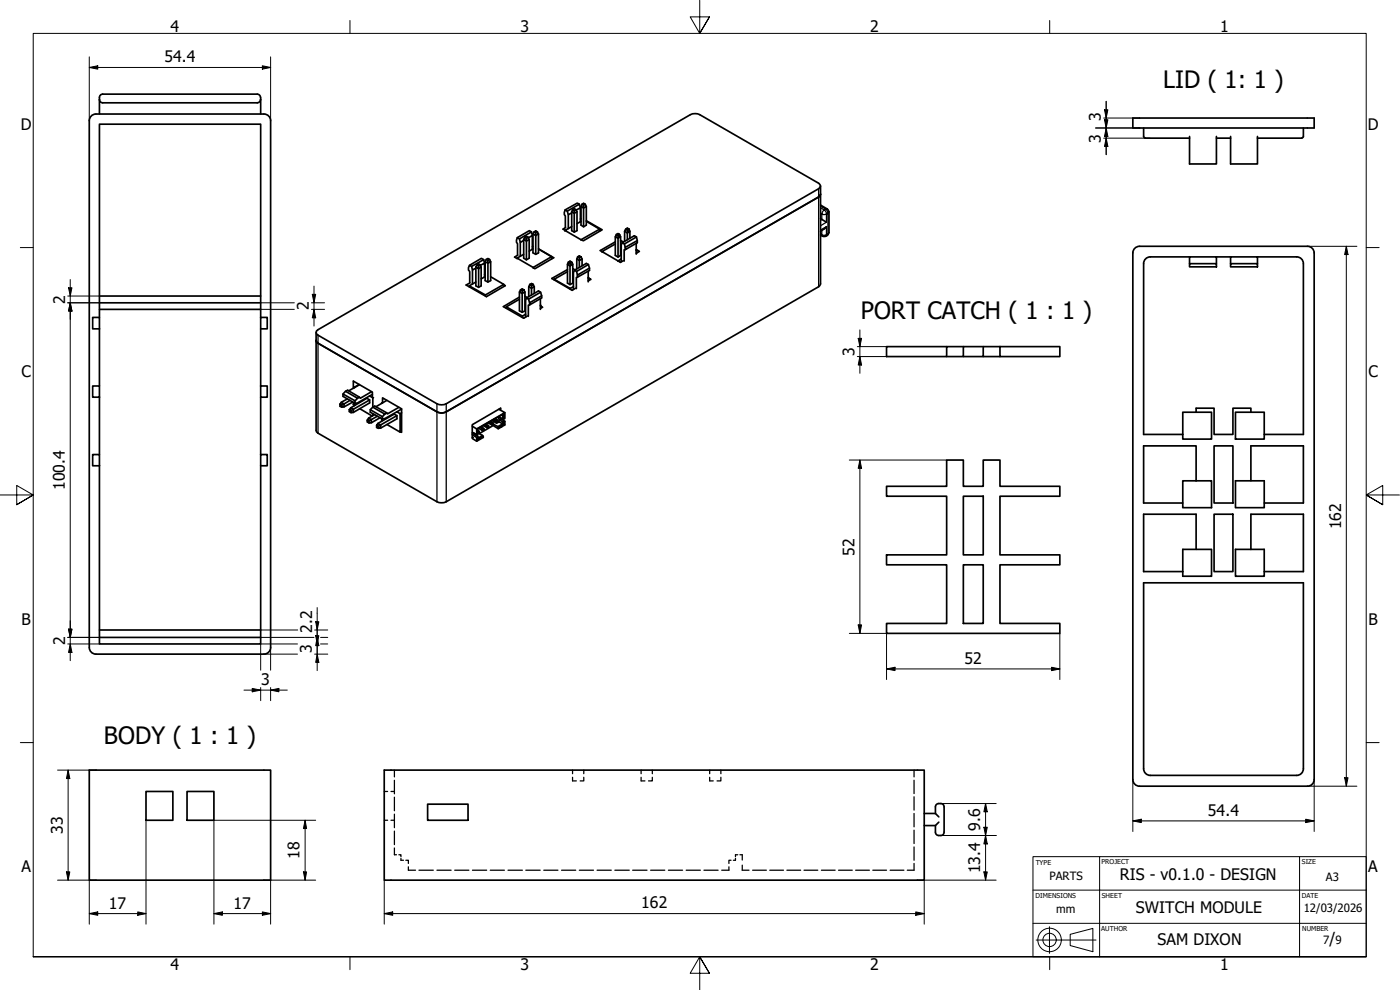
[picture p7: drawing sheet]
<svg xmlns="http://www.w3.org/2000/svg" width="420mm" height="297mm" viewBox="0 0 420 297" stroke-linecap="round" stroke-linejoin="round" font-family="sans-serif">
<!-- layer: Visible (ISO) -->
<g fill="none" stroke="#000" stroke-width=".51">
<path d="M29.8 29.9a.98 .98 0 0 0 1 .9M30.8 28.2h46.4a.98 .98 0 0 1 1 1M30.8 28.2a.98 .98 0 0 0-1 1v5M78.2 29.9a.98 .98 0 0 1-1 .9h-46.4M78.2 29.3v4.9M79.2 34.2h-50.4a2 2 0 0 0-2 2v158a2 2 0 0 0 2 2.1h50.4M79.2 34.2a2 2 0 0 1 2 2v158.1a2 2 0 0 1-2 2M340 35.4h54.4v3h-54.4zM343.2 38.4v2.5M391.2 38.4v2.5M246.3 58.3l-.6 .8-111.8 64.5a2.75 2.75 0 0 1-2.8 0l-35.7-20.6-.5-.8M246.3 55.8v29.4l-.6 .8-111.8 64.5a3.2 3.2 0 0 1-2.8 0l-36.1-20.9-.1-29.9"/>
<path d="M343.2 40.9l.5 .5M343.7 41.5h13.3M357 40.9v8.3h8.1v-8.3M365.1 41.5h4.2M369.3 40.9v8.3h8.1v-8.3M377.4 41.5h13.3M391.2 40.9l-.5 .5M143.1 79.5l.5 .3v.8l-.8-.5M144.1 79.5l-.5 .3M144.2 79.6l1.2-.7v4.2M145.2 77.9l-.7-.4-3.6 2.1M145.4 78.9l-.2-1-3.7 2"/>
<path d="M145.6 78.5v5.7l.8 .4 .9-.4v-5.7M145.6 78.5l.3-.7 .5-.2 .5 .2 .4 .7-.9 .5v5.6M145.9 77.8l.5 .4v.8l-.8-.5M146.9 77.8l-.5 .4M155.3 76.6v-3.5l-.3-.4 .3-1.4 .6 .4 .2 1.1v4.1M155.4 76.6l-1 .5 .8 .4M157.2 71.9v5.6l.8 .5 .8-.5v-5.6M157.2 71.9l.3-.7 .5-.3 .5 .3 .3 .7-.8 .4v5.7M157.2 76.3l-1.1 .6M157.2 72.1l-1.1 .7M157.5 71.2l.5 .3v.8l-.8-.4M158.5 71.2l-.5 .3"/>
<path d="M158.6 71.4l1.2-.7v4.1M159.5 69.6l-.6-.4-3.6 2.1M159.8 70.7l-.3-1.1-3.6 2.1M159.8 74.8l-1 .6M160 70.2v5.7l.8 .4 .8-.4v-5.7M160 70.2l.3-.6 .5-.3 .5 .3 .3 .6-.8 .5v5.6M160 73.9l-.2 .1M160 74.7l-.2 .1M160.3 69.6l.5 .2v.9l-.8-.5M161.3 69.6l-.5 .2M161.6 74.7l4.6 2.6-5.7 3.3-.5-.4M161.6 74.7l3.9 2.3-5.5 3.2-4.8-2.7 .9-.6"/>
<path d="M165.5 77v.7M169.5 69.1v.2M169.7 68.2v-3.4l-.3-.4 .2-1.4 .6 .4 .4 1v4.2M169.7 68.2l-.7 .6 .6 .3M170.3 79.3v5.6l.8 .5 .8-.5v-5.6M170.6 78.7l.5-.4 .5 .4-.5 .3v.8l.8-.5-.3-.6M171.1 79l-.5-.3-.3 .6 .8 .5v5.6M171.6 63.5v5.7l.7 .4 .9-.4v-5.7M171.6 63.5l.2-.6 .5-.3 .5 .3 .4 .6-.9 .5v5.6M171.6 68l-1 .6M171.6 63.9l-1 .5M171.8 62.9l.5 .3v.8l-.7-.5"/>
<path d="M172.8 62.9l-.5 .3M172.9 63l1.3-.7v4.2M173.1 77.7v3M173.4 77.1l.5-.3 .5 .3-.5 .2v.9l.8-.5-.3-.6M173.9 61.3l-.7-.4-3.6 2.1M173.9 77.3l-.5-.2-.3 .6 .8 .5v2M174.2 62.3l-.3-1-3.7 2.1M174.2 66.5l-1 .6M174.4 62v5.5l.7 .6 .9-.6v-5.5M174.4 62l.3-.7 .4-.3 .5 .3 .4 .7-.9 .4v5.7M174.4 65.6l-.2 .1M174.4 66.4l-.2 .1"/>
<path d="M174.4 71.9v.2M174.7 61.3l.4 .3v.8l-.7-.4M174.7 77.7v2M175.6 61.3l-.5 .3M176 66.2l4.7 2.7-5.6 3.3-.5-.2M176 66.4l4 2.4-5.6 3.1-4.9-2.8 1.1-.5M176.6 79.4l-3.6 2.1-.6-.4M180 68.8v.6M184.7 73.2l-4 2.3 4.8 2.8M184.7 71v5.6l.8 .5 .7-.5v-5.6M184.7 72.6l-4.6 2.6 .6 .4M185 70.3l.5-.2 .4 .2-.4 .4v.8l.7-.5-.3-.7"/>
<path d="M185.5 70.7l-.5-.4-.3 .7 .8 .5v5.6M185.5 78.3v.1M186.2 72.1l.9 .5M186.2 72.3l.7 .4M186.4 77.7l-.9 .6M186.4 77.7v.8M187.1 78.2l-.9 .5-.6-.4M187.5 69.4v3M187.6 74.2v.7l3.7-2.1-.3-1.7-.6-.4-3.6 2.1-.4 .7v4.2M187.6 74.9h-.3v3.4M187.8 68.8l.5-.4 .5 .4-.5 .3v.8l.7-.5-.2-.6M188.3 69.1l-.5-.3-.3 .6 .8 .5v2"/>
<path d="M189 69.4v2.1M190.9 74.9l1 .5-1 .6M190.9 75v.1M190.9 73v3.2M191 71.1l-3.6 2.1-.6-.4M191.1 75v.9M191.3 72.2l-3.7 2-.2-1M246.3 70.5l.8 .4 .8-.1M246.3 61.5l2.1 1.4 .3 .7M246.3 65.6l1.7 1.1M248 68l-.3 .4-1.4 1M248.3 70.7l-.5 .2"/>
<path d="M248.7 69.7l-.5 .9M248.8 63.5v6.3M340 75.9v158a2 2 0 0 0 2 2h50.4a2 2 0 0 0 2-2v-158M340 75.9a2 2 0 0 1 2-2h50.4a2 2 0 0 1 2 2M357 77.1h-11.8a2 2 0 0 0-2 2v51.3h11.8M357 79.1h8.1v1h-8.1zM357 79.1v-2h8.1v2M365.1 77.1h4.2M369.3 79.1h8.1v1h-8.1zM369.3 79.1v-2h8.1v2M377.4 77.1h11.8a2 2 0 0 1 2 2v51.3h-11.8M27.8 95.2h2v3.5h-2z"/>
<path d="M29.8 95.2v-57.9h48.4v57.9M29.8 98.7v17.1M29.8 90.9h48.4M29.8 88.8h48.4M29.8 92.8h48.4M78.2 95.2h2v3.5h-2zM78.2 98.7v17.1M95 99.3l112.2-64.9a3.2 3.2 0 0 1 2.8 0l35.7 20.6 .6 .8-.2 .4-112.2 64.9a3.2 3.2 0 0 1-2.8 0l-35.7-20.5-.4-.4zM140.8 85.8v.3M141 84.8v-3.3l-.4-.5v-.7l.3-.7 .6 .3 .3 1.1v4.2M141 84.9l-1.1 .6 6.1 3.5 5.6-3.3-.4-.4M142.8 80.1v5.7l.8 .4 .8-.4v-5.7"/>
<path d="M142.8 80.1l.3-.6 .5-.3 .5 .3 .3 .6-.8 .5v5.6M142.8 84.6l-1 .6M142.8 80.4l-1 .6M145.4 83.1l-1 .6M145.6 82.2l-.2 .1M145.6 83l-.2 .1M145.7 88.5v.3M147.3 83l3.9 2.3-5.5 3.2-4.9-2.7 1-.6M152 92.1v.4M155.9 89.8l-3.9 2.3 4.8 2.8M155.9 87.6v5.7l.8 .4 .8-.4v-5.7M155.9 89.1l-4.8 2.9 6.1 3.5 1.1-.7"/>
<path d="M156.2 87l.5-.3 .5 .3-.5 .2v.9l.8-.5-.3-.6M156.7 87.2l-.5-.2-.3 .6 .8 .5v5.6M156.8 94.9v.3M157.5 88.9l.7 .4M157.7 94.3l-.9 .6M157.7 94.3v.9M158.7 86v3M158.9 90.9v.6l3.7-2.1-.4-1.7-.6-.4-3.6 2.1-.3 .8v4.1M158.9 91.5l-.3 .1v3.3M159 85.3l.5-.2 .5 .2-.5 .3v.9l.8-.5-.3-.7M159.5 85.6l-.5-.3-.3 .7 .8 .5v2M160.3 86v2.1"/>
<path d="M162.2 91.6v.1M162.2 89.6v3.2M162.2 87.7l-3.6 2.1-.6-.4M162.2 91.9l.6 .3-.6 .4M162.3 91.7v.1M162.6 88.8l-3.7 2.1-.3-1.1M166.3 83.8v.2M170.3 81.5l-4 2.3 4.8 2.7M170.3 80.9l-4.7 2.7 6.1 3.5 1-.6M171.1 86.5v.3M171.9 80.6l.7 .4M172.1 86l-1 .5"/>
<path d="M172.1 86v.9M173.3 82.5v.7l3.6-2.1-.3-1.7-.6-.4-3.6 2.1-.3 .7v4.2M173.3 83.2h-.3v3.4M176.5 83.3v.1M176.5 81.3v3.3M176.7 83.4l.7 .4-.9 .5M176.7 83.4v.8M176.9 80.4l-3.6 2.1-.3-1M27.8 115.8h2v3.4h-2zM29.8 119.2v17.2M78.2 115.8h2v3.4h-2zM78.2 119.2v17.2"/>
<path d="M102.9 118.2l3.7 2.1v.7M103.7 117.4l3.6 2.1-.7 .8M104.3 119.7l-1.9 1M106 116.5v-2.2l5.8 3.4v1.4M106.5 116.3h-.1M107.8 115.4l-1.4 .8M107.9 115.4l-3.3 1.9M110.9 118.8l-3.6 2.1-.7 .1-3.7-2.1v-.7l.8-.8 .6-.3 3.6 2.1-.6 .3M110.9 118.8l1 .6M111.5 117.5l-3.4 2-.2-.3M111.8 118.3l-.9 .5M111.9 119.4v2.8l3.6 2.1-.8 .7"/>
<path d="M112.1 119.3l-.2 .1M284.1 104h-18v3h18v-3h5M295.1 104h-6v3h-5M295.1 107h5M300.1 104h18v3h-18zM300.1 104h-5v3h-6M27.8 136.4h2v3.3h-2zM29.8 139.7v53.5h48.4v-53.5M78.2 136.4h2v3.3h-2zM102 121.3l.4-.6 .9 .5-.7 .4-.6-.3v.6l.6 .3M104.8 122.9l.5-.5 .7 .4-.7 .4-.5-.3v.6l.5 .3M105 120.1l-1.7 1.1v.9l-.7 .1v-.6"/>
<path d="M105.3 122.4l4.8-2.9 .8 .5v.9l-4.9 2.8M105.9 120.6l-2.6 1.5M106 120.8v.6M106.4 121.2l-.4 .2 .4 .1M106.4 120.9v.8M107.9 122.6l3.8 2.2M110.2 126l.4-.5 .8 .4-.7 .5-.5-.4v.6l.5 .3M110.9 120l-4.9 2.8v.9l-.7 .1v-.6M111.1 122.9l3.6 2.1v.7M111.9 124.1v.6M112.5 124.4l-1.9 1.1M113 127.6l.4-.6 .8 .5-.7 .4-.5-.3v.7l.5 .2"/>
<path d="M113.2 124.9l-1.8 1v1h-.7v-.5M113.4 127l4.9-2.7 .8 .4v1l-4.9 2.7M114 125.3l-2.6 1.6M114.6 125.7v.7M114.7 121h-.1M114.7 120.8l-.1 .1M114.8 120.9v-1.5l5.7 3.3v7h-.4M116.1 120.1l-3.3 1.9M119.1 123.6l-3.6 2-.8 .1-3.6-2v-.8l1.4-1.1 3.6 2.1-.6 .4M119.1 124.7l-4.9 2.8v.9l-.7 .1v-.6M119.1 123.6l1 .5M119.7 122.2l-3.4 2-.2-.3"/>
<path d="M120.1 124.1v5.6l-4-2.3M120.5 123.9l-.4 .2M120.5 122.7l-1.4 .9M141.7 130.2l1.4 1M141.7 131.6l1.4 .8M142.1 129.9l1.3 1v1l1.6-.9-.2-.3-1.4 .8M142.2 130l.9 .5-.2 .1M143.1 128.7v1.7M143.4 129.1l.3 .2-.3 .2 .2 .2M143.4 130l1.4 .7M143.4 131l-.3 .2M143.6 129.7l.2-.1-.2 .4z"/>
<path d="M143.6 128.5l1.2 .6v-.4l.2 .2M143.7 129.3l.1 .3M144.3 128.1l.8 .4-.3 .2-.8-.4M144.8 129.1h.2M145 131v.2l-1.9 1.2v-1.2M145 127.7l1.2 .6v-.4l.3 .2M145 128.9l.3-.1v.2l-.3 .1zM145.1 128.5l.2 .3M145.8 127.2l.8 .5-.4 .2-.8-.5M146.2 128.3h.3M146.5 128.1l.2-.2-.2 .4zM146.5 126.9l1.1 .6v-.4l.3 .1"/>
<path d="M146.6 127.7l.1 .2M147.2 126.4l.8 .5-.4 .2-.8-.4M147.6 127.5h.3M147.6 126.2l1.4 .8 .7-.4-.2-.1M147.9 127.2h.2l-.2 .3zM148 126.9l.1 .3M148.1 127.3l1.3 .7M148.2 125.8l.8 .5v.4l-1.1-.7M148.2 127.8l1.3 .8 1.1-.6M148.2 127.6l-4.4 2.5M148.6 125.7l.8 .4-.4 .2 .3 .1M149 126.7h.3"/>
<path d="M149.3 126.4h.2l-.2 .3zM149.4 126.1l.1 .3M149.5 126.4l1.4 .8-1.5 .8 .1 .3 1.7-.9M149.5 128.3v.3M149.7 122.8l1.8 1-8.4 4.9-1.4-.8M150.1 125.3l.3 .5 1.1 .6v1.1l-.9 .4M150.2 123.1v-.6l-8.5 4.9v3.9M150.2 125.4v.3M150.9 124.3v1.4h.3M150.9 126.5h.3v.9l-.3-.2zM150.9 125.7l-.9-.5-.4 .2 .4 .6 .9 .5M151.5 123.8v1.8l-.3 .1v-1.6l-7.8 4.5v1.7l-.3 .1-1.4-.6"/>
<path d="M151.5 126.4l-.3 .1M359 123.7v-1.2h5.4v7.9h5.6v-7.9h5.4v1.2M359 123.7h-4v6.7M359 123.7h4.6v8h-8.6v-1.3M364.4 133.8h5.6v17.1h-5.6zM370.8 123.7h8.6v8h-8.6zM266.1 145.9h18v-7.9h5v7.9h6v-7.9h5v7.9h18v3h-18v17.6h18v3h-18v17.6h18v2.9h-52v-2.9h18v-17.6h-18v-3h18v-17.6h-18zM289.1 148.9h6v17.6h-6zM355 144.3h8.6v8h-8.6zM359 144.3v-10.5h-15.8v17.1h11.8M364.4 154.3h5.6v17.2h-5.6zM370.8 144.3h8.6v8h-8.6z"/>
<path d="M375.4 144.3v-10.5h15.8v17.1h-11.8M289.1 169.5h6v17.6h-6zM355 164.8h8.6v8.1h-8.6zM359 164.8v-10.5h-15.8v17.2h11.8M370.8 164.8h8.6v8.1h-8.6zM375.4 164.8v-10.5h15.8v17.2h-11.8M29.8 191.2h48.4M29.8 189h48.4M26.8 231.1h54.4v33h-54.4zM43.8 237.5h8.1v8.6h-8.1zM56.1 237.5h8.1v8.6h-8.1zM115.3 231.1h162.1v33h-162.1z"/>
<path d="M343.2 230.6a2 2 0 0 0 2 2h44a2 2 0 0 0 2-2M343.2 230.7v-55.8h48v55.8M128.3 241.3h12.2v4.8h-12.2zM277.4 244.1h3.3l1 1M280.7 244.1v-2a1.34 1.34 0 0 1 1.3-1 1.34 1.34 0 0 1 1.3 1v7.6a1.34 1.34 0 0 1-1.3 1 1.34 1.34 0 0 1-1.3-1v-2M281.7 246.7l-1 1h-3.3"/>
</g>
<!-- layer: Hidden (ISO) -->
<g fill="none" stroke="#000" stroke-width=".38">
<path d="M115.3 237.5h1M117.3 237.5h1.1M118.4 231.1v2M118.4 234.1v4.1M118.4 239.2v4.1M171.8 231.1v1M171.8 233.2v1.1h1.2M175.2 233.2v1.1h-1.1M175.2 231.1v1M192.4 233.2v1.1h1.1M192.4 231.1v1M195.8 233.2v1.1h-1.2"/>
<path d="M195.8 231.1v1M213 233.2v1.1h1.1M213 231.1v1M216.3 233.2v1.1h-1.1M216.3 231.1v1M274.3 231.1v2M274.3 234.1v4M274.3 239.1v4M115.3 246.1h1M117.3 246.1h1.1M118.4 244.3v4M118.4 249.4v4"/>
<path d="M118.4 254.4v2.1h.6M119.7 256.5h.6v.5M120.3 257.5v.6h.8M121.8 258.1h.8v1M219.4 258.1h-.6v1M220.7 257.5v.6h-.6M221.4 256.5h-.7v.5M222.1 256.5h.7v1.5M222.8 259.6v1.5h2M274.3 244.1v4M274.3 249.1v4M274.3 254.1v4"/>
<path d="M274.3 259.1v2h-2M122.6 260.1v1h2.1M125.7 261.1h4.3M131.1 261.1h4.3M136.5 261.1h4.2M141.8 261.1h4.2M147.1 261.1h4.3M152.5 261.1h4.3M157.8 261.1h4.3M163.2 261.1h4.2M168.5 261.1h4.3M173.9 261.1h4.2"/>
<path d="M179.2 261.1h4.3M184.5 261.1h4.3M189.9 261.1h4.3M195.3 261.1h4.2M200.6 261.1h4.3M205.9 261.1h4.3M211.3 261.1h4.2M218.8 260.1v1h-2.2M225.9 261.1h4.1M231 261.1h4.1M236.2 261.1h4.1M241.3 261.1h4.1"/>
<path d="M246.5 261.1h4.1M251.7 261.1h4.1M256.8 261.1h4.1M261.9 261.1h4.2M267.1 261.1h4.2"/>
</g>
<!-- layer: Visible Narrow (ISO) -->
<g fill="none" stroke="#000" stroke-width=".38">
<path d="M245.7 56.6v29.4M246.3 67.7l1.7-1v-2.5l.5-.2v6.2l-.5 .2v-2.4l-1.7 1M246.3 61.8l1.5 .9-.5 .3-1-.7M246.3 64l.3 .2M246.6 69.1v1.3l-.3-.2M246.6 64.2v1.6l-.3 .3M246.8 70.9l-.2-.5 .5 .2 .9-.2-.2 .5M247 63.3l.3-.3 .4 .3 .3 .9h-1.4zM248.3 62.7h-.5l.6 .8 .1 .5 .3-.5M248.8 69.8l-.5 .9M95.4 100.6v29.4M131.1 121.1v29.4"/>
<path d="M133.9 121.1v29.4M142.5 130.4l-.5 .2M150.4 125.8l-.4 .2"/>
</g>
<!-- layer: Visible (ISO) -->
<circle cx="141.7" cy="131.3" r=".25" fill="#000"/>
<!-- layer: Centerline (ISO) -->
<g fill="none" stroke="#000" stroke-width=".3">
<path d="M105 6.1v3.9M210 0v10l-2.9-4.9h5.8l-2.9 4.9 2.9-4.9M315 6.1v3.9M6.1 74.3h3.9M410 74.3h3.9M0 148.5h10l-5-2.8v5.7l5-2.9-5 2.9M420 148.5h-10l5-2.8v5.7l-5-2.9 5 2.9M6.1 222.8h3.9M410 222.8h3.9M10 287.1v-277.1h400v277.1h-400h400M105 287.1v3.8M212.9 292l-2.9-4.9 2.9 4.9h-5.8l2.9-4.9v9.9"/>
<path d="M315 287.1v3.8"/>
</g>
<!-- layer: Title (ISO) -->
<g fill="none" stroke="#000" stroke-width=".3">
<path d="M330 257h-20v30.1h20M390 257h20v30.1h-80M310 277h100M310 267.1h20v20M315 278.1v4h13.9M410 267.1h-80v-10.1h60v30.1M311 282.1h4v4M321.2 280.3l6.8-1.7v6.9l-6.8-1.8z"/>
<circle cx="315" cy="282" r="3.5"/>
<circle cx="315" cy="282" r="2"/>
</g>
<!-- layer: Dimension (ISO) -->
<g fill="none" stroke="#000" stroke-width=".3">
<path d="M26.8 17.1v19.1M78.7 19.7l2.5 .5-2.5 .6zM81.2 17.1v19.1M26.8 20.2l2.5-.5v1.1zM26.8 20.2h54.4M328.8 38.4h13.2M331.2 35.4h10.8M331.5 35.9h1l-.5 2.5zM331.5 32.9h1l-.5 2.5zM332 38.4l.5 2.5h-1zM332 30.4v16M331.2 41.5h14"/>
<path d="M332 41.5l.5 2.4h-1zM392.4 73.9h14.8M404.1 73.9l.5 2.5h-1.1zM404.1 73.9v162M20.3 90.9h9.5M20.3 88.8h9.5M20.6 86.3h1l-.5 2.5zM21.1 90.9l.5 2.4h-1zM21.1 83.9v114.3M78.2 90.9h10.1M78.2 92.8h10.1M93.5 90.9h3.9"/>
<path d="M93.5 92.8h3.9M93.7 88.3h1l-.5 2.6zM94.2 92.8l.5 2.6h-1zM94.2 85.8v12M258.1 99v13M257.3 104h8.8M257.3 107h8.8M257.6 101.5h1l-.5 2.5zM258.1 107l.5 2.5h-1zM254.9 138h29.2M258.1 138l.5 2.5h-1zM258.1 138v52"/>
<path d="M20.3 193.2h9.5M20.3 191.2h9.5M20.6 188.8h1l-.5 2.4zM21.1 193.2l.5 2.6h-1zM78.2 191.2h16M78.2 189h11.1M79.2 196.3h10.1M81.2 194.2v6.9M89.3 193.2h-11.1v7.9M94.4 196.3h4M94.4 189h4M94.7 190.7h1l-.5 2.5z"/>
<path d="M94.7 186.5h1l-.5 2.5zM95.2 196.3l.5 2.4h-1zM95.2 191.2l.5 2.5h-1zM95.2 182.3v18.9M96.2 193.2h2.2M96.2 191.2h2.2M254.9 190h11.2v13.9M257.6 187.5h1l-.5 2.5zM318.1 190v13.9M73.2 207.1h13M75.7 206.6l2.5 .5-2.5 .5zM78.2 206.3v3.9"/>
<path d="M81.2 207.1l2.5-.5v1zM81.2 206.3v3.9M266.1 200.7l2.5-.5v1zM266.1 200.7h52M315.6 200.2l2.5 .5-2.5 .5zM17.3 231.1h11.5M20.4 231.1l.6 2.5h-1.1zM20.4 231.1v33M340 233.9v15.6M392.4 235.9h14.8M394.4 233.9v15.6M403.5 233.3h1.1l-.5 2.6z"/>
<path d="M43.8 246.1v31.2M91.6 246.1l.4 2.5h-.9zM91.6 246.1v18M94.7 246.1h-30.5v31.2M282.3 250.7h16.7M282.3 241.1h16.7M295.3 248.2h1l-.5 2.5zM295.8 250.7l.5 2.5h-1zM295.8 241.1l.5 2.5h-1zM295.8 241.1v23M340 246.3l2.5-.5v1zM340 246.3h54.4"/>
<path d="M391.9 245.8l2.5 .5-2.5 .5zM17.3 264.1h11.5M19.9 261.6h1.1l-.6 2.5zM26.8 274.1l2.5-.5v1zM26.8 274.1h17M26.8 264.1v13.2M41.3 273.6l2.5 .5-2.5 .5zM64.2 274.1l2.5-.5v1zM64.2 274.1h17M78.7 273.6l2.5 .5-2.5 .5zM79.2 264.1h15.5M81.2 264.1v13.2"/>
<path d="M91.1 261.6h.9l-.4 2.5zM115.3 274.1l2.6-.5v1zM115.3 274.1h162.1M115.3 264.1v13.2M274.8 273.6l2.6 .5-2.6 .5zM275.3 264.1h23.7M277.4 264.1v13.2M295.3 261.6h1l-.5 2.5z"/>
</g>
<g fill="#000">
<path d="M26.8 20.2l2.5-.5v1.1zM78.7 19.7l2.5 .5-2.5 .6zM331.5 35.9h1l-.5 2.5zM331.5 32.9h1l-.5 2.5zM332 41.5l.5 2.4h-1zM332 38.4l.5 2.5h-1zM404.1 73.9l.5 2.5h-1.1zM20.6 86.3h1l-.5 2.5zM21.1 90.9l.5 2.4h-1zM93.7 88.3h1l-.5 2.6zM94.2 92.8l.5 2.6h-1zM257.6 101.5h1l-.5 2.5z"/>
<path d="M258.1 107l.5 2.5h-1zM258.1 138l.5 2.5h-1zM20.6 188.8h1l-.5 2.4zM21.1 193.2l.5 2.6h-1zM94.7 190.7h1l-.5 2.5zM94.7 186.5h1l-.5 2.5zM95.2 196.3l.5 2.4h-1zM95.2 191.2l.5 2.5h-1zM257.6 187.5h1l-.5 2.5zM75.7 206.6l2.5 .5-2.5 .5zM81.2 207.1l2.5-.5v1zM266.1 200.7l2.5-.5v1z"/>
<path d="M315.6 200.2l2.5 .5-2.5 .5zM20.4 231.1l.6 2.5h-1.1zM403.5 233.3h1.1l-.5 2.6zM91.6 246.1l.4 2.5h-.9zM295.3 248.2h1l-.5 2.5zM295.8 250.7l.5 2.5h-1zM295.8 241.1l.5 2.5h-1zM340 246.3l2.5-.5v1zM391.9 245.8l2.5 .5-2.5 .5zM19.9 261.6h1.1l-.6 2.5zM26.8 274.1l2.5-.5v1zM41.3 273.6l2.5 .5-2.5 .5z"/>
<path d="M64.2 274.1l2.5-.5v1zM78.7 273.6l2.5 .5-2.5 .5zM91.1 261.6h.9l-.4 2.5zM115.3 274.1l2.6-.5v1zM274.8 273.6l2.6 .5-2.6 .5zM295.3 261.6h1l-.5 2.5z"/>
</g>
<g font-size="7.2">
<text x="349.1" y="26.5">LID ( 1: 1 )</text>
<text x="258.3" y="95.7">PORT CATCH ( 1 : 1 )</text>
<text x="31.2" y="223.1">BODY ( 1 : 1 )</text>
</g>
<g font-size="4.8">
<text x="51.2" y="9.6">4</text>
<text x="156.2" y="9.6">3</text>
<text x="261.2" y="9.6">2</text>
<text x="366.2" y="9.6">1</text>
<text x="49.3" y="18.7">54.4</text>
<text x="6.2" y="38.9">D</text>
<text x="330.4" y="36.2" transform="rotate(-90 330.4 36.2)">3</text>
<text x="410.5" y="38.9">D</text>
<text x="330.4" y="42.8" transform="rotate(-90 330.4 42.8)">3</text>
<text x="19.6" y="91.2" transform="rotate(-90 19.6 91.2)">2</text>
<text x="92.7" y="93.1" transform="rotate(-90 92.7 93.1)">2</text>
<text x="256.5" y="106.8" transform="rotate(-90 256.5 106.8)">3</text>
<text x="6.4" y="113.1">C</text>
<text x="410.7" y="113.1">C</text>
<text x="19.5" y="147.1" transform="rotate(-90 19.5 147.1)">100.4</text>
<text x="402.5" y="158.8" transform="rotate(-90 402.5 158.8)">162</text>
<text x="256.5" y="166.7" transform="rotate(-90 256.5 166.7)">52</text>
<text x="6.4" y="187.4">B</text>
<text x="93.7" y="189.8" transform="rotate(-90 93.7 189.8)">2.2</text>
<text x="410.7" y="187.4">B</text>
<text x="19.6" y="193.5" transform="rotate(-90 19.6 193.5)">2</text>
<text x="93.6" y="196.1" transform="rotate(-90 93.6 196.1)">3</text>
<text x="289.4" y="199.1">52</text>
<text x="78.4" y="205.5">3</text>
<text x="362.5" y="244.7">54.4</text>
<text x="18.9" y="250.2" transform="rotate(-90 18.9 250.2)">33</text>
<text x="294.1" y="249.2" transform="rotate(-90 294.1 249.2)">9.6</text>
<text x="89.9" y="257.7" transform="rotate(-90 89.9 257.7)">18</text>
<text x="6.4" y="261.7">A</text>
<text x="294.1" y="262.1" transform="rotate(-90 294.1 262.1)">13.4</text>
<text x="410.7" y="261.7">A</text>
<text x="336.1" y="264.1">RIS - v0.1.0 - DESIGN</text>
<text x="32.7" y="272.6">17</text>
<text x="70.1" y="272.6">17</text>
<text x="192.4" y="272.5">162</text>
<text x="340.9" y="273.8">SWITCH MODULE</text>
<text x="347.4" y="283.6">SAM DIXON</text>
<text x="399" y="283.4">/</text>
<text x="51.2" y="290.9">4</text>
<text x="156.2" y="290.9">3</text>
<text x="261.2" y="290.9">2</text>
<text x="366.2" y="290.9">1</text>
</g>
<g font-size="3.4">
<text x="315" y="264.1">PARTS</text>
<text x="397.9" y="264.2">A3</text>
<text x="317" y="274">mm</text>
<text x="391.3" y="273.6">12/03/2026</text>
<text x="397.1" y="283.4">7</text>
<text x="400.8" y="283.4">9</text>
</g>
<g font-size="2">
<text x="310.8" y="259.6">TYPE</text>
<text x="330.6" y="259.3">PROJECT</text>
<text x="390.7" y="259.4">SIZE</text>
<text x="310.8" y="269.3">DIMENSIONS</text>
<text x="330.6" y="269.4">SHEET</text>
<text x="390.7" y="269.3">DATE</text>
<text x="330.5" y="279.3">AUTHOR</text>
<text x="390.8" y="279.3">NUMBER</text>
</g>
</svg>
